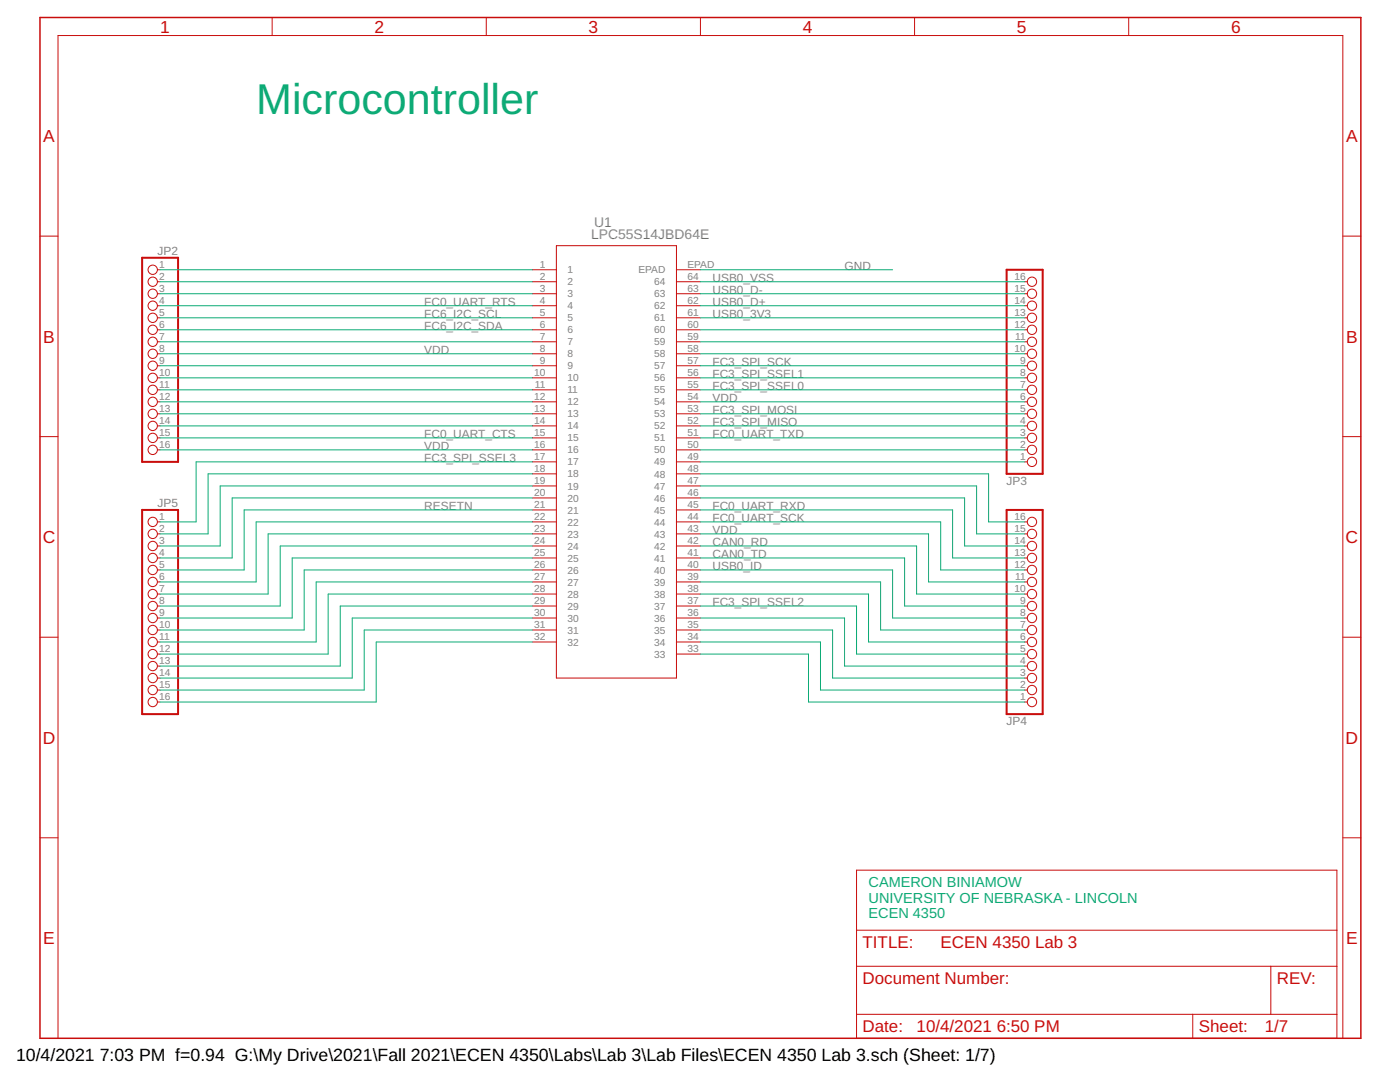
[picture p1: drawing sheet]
<svg xmlns="http://www.w3.org/2000/svg" width="279mm" height="216mm" viewBox="0 0 279 216" stroke-linecap="round" stroke-linejoin="round" font-family="sans-serif">
<g fill="none" stroke="#c90d0c" stroke-width=".2">
<path d="M54.3 3.5v3.6M97 3.5v3.6M139.8 3.5v3.6M182.5 3.5v3.6M225.3 3.5v3.6M8 47.1h3.6M31.4 53.8h.5M31.4 56.2h.5M31.4 58.6h.5M106.2 53.8h4.8M106.2 56.2h4.8M106.2 58.6h4.8"/>
<path d="M111 49h24v86.3h-24zM135 53.8h4.8M135 56.2h4.8M135 58.6h4.8M204.5 56.2h.5M204.5 58.6h.5M268 47.1h3.6M31.4 61h.5M31.4 63.4h.5M31.4 65.8h.5M31.4 68.2h.5M31.4 70.6h.5"/>
<path d="M31.4 73h.5M31.4 75.4h.5M31.4 77.8h.5M106.2 61h4.8M106.2 63.4h4.8M106.2 65.8h4.8M106.2 68.2h4.8M106.2 70.6h4.8M106.2 73h4.8M106.2 75.4h4.8M106.2 77.8h4.8M135 61h4.8"/>
<path d="M135 63.4h4.8M135 65.8h4.8M135 68.2h4.8M135 70.6h4.8M135 73h4.8M135 75.4h4.8M135 77.8h4.8M204.5 61h.5M204.5 63.4h.5M204.5 65.8h.5M204.5 68.2h.5M204.5 70.6h.5"/>
<path d="M204.5 73h.5M204.5 75.4h.5M204.5 77.8h.5M8 87.1h3.6M31.4 80.2h.5M31.4 82.6h.5M31.4 85h.5M31.4 87.4h.5M31.4 89.8h.5M106.2 80.2h4.8M106.2 82.6h4.8M106.2 85h4.8"/>
<path d="M106.2 87.4h4.8M106.2 89.8h4.8M106.2 92.2h4.8M106.2 94.6h4.8M106.2 97h4.8M106.2 99.4h4.8M135 80.2h4.8M135 82.6h4.8M135 85h4.8M135 87.4h4.8M135 89.8h4.8M135 92.2h4.8"/>
<path d="M135 94.6h4.8M135 97h4.8M135 99.4h4.8M204.5 80.2h.5M204.5 82.6h.5M204.5 85h.5M204.5 87.4h.5M204.5 89.8h.5M204.5 92.2h.5M268 87.1h3.6M31.4 104.1h.5M31.4 106.5h.5"/>
<path d="M31.4 108.9h.5M31.4 111.3h.5M31.4 113.7h.5M31.4 116.1h.5M31.4 118.5h.5M106.2 101.7h4.8M106.2 104.1h4.8M106.2 106.5h4.8M106.2 108.9h4.8M106.2 111.3h4.8M106.2 113.7h4.8M106.2 116.1h4.8"/>
<path d="M106.2 118.5h4.8M135 101.7h4.8M135 104.1h4.8M135 106.5h4.8M135 108.9h4.8M135 111.3h4.8M135 113.7h4.8M135 116.1h4.8M135 118.5h4.8M204.5 104.1h.5M204.5 106.5h.5M204.5 108.9h.5"/>
<path d="M204.5 111.3h.5M204.5 113.7h.5M204.5 116.1h.5M204.5 118.5h.5M8 127.1h3.6M31.4 120.9h.5M31.4 123.3h.5M31.4 125.7h.5M31.4 128.1h.5M31.4 130.5h.5M31.4 135.3h.5M31.4 137.7h.5"/>
<path d="M31.4 132.9h.5M106.2 120.9h4.8M106.2 123.3h4.8M106.2 125.7h4.8M106.2 128.1h4.8M135 120.9h4.8M135 123.3h4.8M135 125.7h4.8M135 128.1h4.8M135 130.5h4.8M204.5 120.9h.5M204.5 123.3h.5"/>
<path d="M204.5 125.7h.5M204.5 128.1h.5M204.5 130.5h.5M204.5 135.3h.5M204.5 137.7h.5M204.5 132.9h.5M268 127.1h3.6M31.4 140.1h.5M204.5 140.1h.5M8 167.2h3.6M170.9 173.6h95.9v33.6h-95.9zM268 167.2h3.6"/>
<path d="M170.9 192.8h95.9M170.9 185.6h95.9M253.6 192.8v9.6M11.6 207.2v-200.1h256.4v200.1M170.9 202.4h95.9M238 202.4v4.8"/>
<circle cx="30.5" cy="53.8" r=".93"/>
<circle cx="30.5" cy="56.2" r=".93"/>
<circle cx="30.5" cy="58.6" r=".93"/>
<circle cx="206" cy="56.2" r=".93"/>
<circle cx="206" cy="58.6" r=".93"/>
<circle cx="30.5" cy="68.2" r=".93"/>
<circle cx="30.5" cy="73" r=".93"/>
<circle cx="30.5" cy="65.8" r=".93"/>
<circle cx="30.5" cy="75.4" r=".93"/>
<circle cx="30.5" cy="77.8" r=".93"/>
<circle cx="30.5" cy="70.6" r=".93"/>
<circle cx="30.5" cy="61" r=".93"/>
<circle cx="30.5" cy="63.4" r=".93"/>
<circle cx="206" cy="68.2" r=".93"/>
<circle cx="206" cy="77.8" r=".93"/>
<circle cx="206" cy="65.8" r=".93"/>
<circle cx="206" cy="70.6" r=".93"/>
<circle cx="206" cy="63.4" r=".93"/>
<circle cx="206" cy="61" r=".93"/>
<circle cx="206" cy="73" r=".93"/>
<circle cx="206" cy="75.4" r=".93"/>
<circle cx="30.5" cy="85" r=".93"/>
<circle cx="30.5" cy="82.6" r=".93"/>
<circle cx="30.5" cy="80.2" r=".93"/>
<circle cx="30.5" cy="89.8" r=".93"/>
<circle cx="30.5" cy="87.4" r=".93"/>
<circle cx="206" cy="82.6" r=".93"/>
<circle cx="206" cy="80.2" r=".93"/>
<circle cx="206" cy="85" r=".93"/>
<circle cx="206" cy="89.8" r=".93"/>
<circle cx="206" cy="87.4" r=".93"/>
<circle cx="206" cy="92.2" r=".93"/>
<circle cx="30.5" cy="104.1" r=".93"/>
<circle cx="30.5" cy="118.5" r=".93"/>
<circle cx="30.5" cy="113.7" r=".93"/>
<circle cx="30.5" cy="106.5" r=".93"/>
<circle cx="30.5" cy="111.3" r=".93"/>
<circle cx="30.5" cy="116.1" r=".93"/>
<circle cx="30.5" cy="108.9" r=".93"/>
<circle cx="206" cy="116.1" r=".93"/>
<circle cx="206" cy="113.7" r=".93"/>
<circle cx="206" cy="118.5" r=".93"/>
<circle cx="206" cy="108.9" r=".93"/>
<circle cx="206" cy="104.1" r=".93"/>
<circle cx="206" cy="111.3" r=".93"/>
<circle cx="206" cy="106.5" r=".93"/>
<circle cx="30.5" cy="120.9" r=".93"/>
<circle cx="30.5" cy="135.3" r=".93"/>
<circle cx="30.5" cy="123.3" r=".93"/>
<circle cx="30.5" cy="132.9" r=".93"/>
<circle cx="30.5" cy="137.7" r=".93"/>
<circle cx="30.5" cy="130.5" r=".93"/>
<circle cx="30.5" cy="128.1" r=".93"/>
<circle cx="30.5" cy="125.7" r=".93"/>
<circle cx="206" cy="128.1" r=".93"/>
<circle cx="206" cy="120.9" r=".93"/>
<circle cx="206" cy="137.7" r=".93"/>
<circle cx="206" cy="135.3" r=".93"/>
<circle cx="206" cy="130.5" r=".93"/>
<circle cx="206" cy="123.3" r=".93"/>
<circle cx="206" cy="132.9" r=".93"/>
<circle cx="206" cy="125.7" r=".93"/>
<circle cx="30.5" cy="140.1" r=".93"/>
<circle cx="206" cy="140.1" r=".93"/>
</g>
<path d="M8 3.5h263.6v203.7h-263.6z" fill="none" stroke="#c90d0c" stroke-width=".3"/>
<path d="M28.4 51.4h7.1v40.8h-7.1zM200.9 53.8h7.2v40.8h-7.2zM28.4 101.7h7.1v40.8h-7.1zM200.9 101.7h7.2v40.8h-7.2z" fill="none" stroke="#c90d0c" stroke-width=".4"/>
<g fill="none" stroke="#0dab76" stroke-width=".2">
<path d="M31.9 53.8h74.3M31.9 58.6h74.3M31.9 56.2h74.3M139.8 53.8h38.3M139.8 58.6h64.7M139.8 56.2h64.7M31.9 61h74.3M31.9 63.4h74.3M31.9 65.8h74.3M31.9 68.2h74.3M31.9 70.6h74.3M31.9 73h74.3"/>
<path d="M31.9 75.4h74.3M31.9 77.8h74.3M139.8 61h64.7M139.8 63.4h64.7M139.8 65.8h64.7M139.8 68.2h64.7M139.8 70.6h64.7M139.8 73h64.7M139.8 75.4h64.7M139.8 77.8h64.7M31.9 89.8h74.3M31.9 80.2h74.3"/>
<path d="M31.9 82.6h74.3M31.9 85h74.3M31.9 87.4h74.3M106.2 94.6h-64.7v11.9h-9.6M106.2 92.2h-67.1v11.9h-7.2M106.2 97h-62.3v11.9h-12M106.2 99.4h-59.9v11.9h-14.4M139.8 89.8h64.7M139.8 97h55.1v9.5h9.6M139.8 80.2h64.7M139.8 82.6h64.7M139.8 85h64.7"/>
<path d="M139.8 87.4h64.7M139.8 92.2h64.7M139.8 94.6h57.5v9.5h7.2M139.8 99.4h52.7v9.5h12M106.2 104.1h-55.1v12h-19.2M106.2 116.1h-43.1v12h-31.2M106.2 106.5h-52.7v12h-21.6M106.2 108.9h-50.3v12h-24M106.2 111.3h-47.9v12h-26.4M106.2 101.7h-57.5v12h-16.8M106.2 113.7h-45.5v12h-28.8M106.2 118.5h-40.7v12h-33.6"/>
<path d="M139.8 116.1h35.9v9.6h28.8M139.8 106.5h45.5v9.6h19.2M139.8 104.1h47.9v9.6h16.8M139.8 108.9h43.1v9.6h21.6M139.8 111.3h40.7v9.6h24M139.8 101.7h50.3v9.6h14.4M139.8 113.7h38.3v9.6h26.4M139.8 118.5h33.5v9.6h31.2M106.2 120.9h-38.3v12h-36M106.2 123.3h-35.9v12h-38.4M106.2 125.7h-33.5v12h-40.8M106.2 128.1h-31.1v12h-43.2"/>
<path d="M139.8 120.9h31.1v9.6h33.6M139.8 123.3h28.8v9.6h35.9M139.8 125.7h26.4v9.6h38.3M139.8 128.1h23.9v9.6h40.8M139.8 130.5h21.6v9.6h43.1"/>
</g>
<text font-size="8.6" fill="#0dab76" x="51.1" y="22.7">Microcontroller</text>
<g font-size="3.5" fill="#c90d0c">
<text x="32" y="6.5">1</text>
<text x="74.7" y="6.5">2</text>
<text x="117.5" y="6.5">3</text>
<text x="160.2" y="6.5">4</text>
<text x="202.9" y="6.5">5</text>
<text x="245.7" y="6.5">6</text>
<text x="8.6" y="28.3">A</text>
<text x="268.7" y="28.3">A</text>
<text x="8.6" y="68.3">B</text>
<text x="268.7" y="68.3">B</text>
<text x="8.5" y="108.4">C</text>
<text x="268.5" y="108.4">C</text>
<text x="8.5" y="148.4">D</text>
<text x="268.5" y="148.4">D</text>
<text x="8.6" y="188.4">E</text>
<text x="268.7" y="188.4">E</text>
</g>
<g font-size="3.5">
<text x="3.2" y="211.7">10/4/2021</text>
<text x="19.9" y="211.7">7:03 PM f=0.94 G:\My Drive\2021\Fall 2021\ECEN 4350\Labs\Lab 3\Lab Files\ECEN 4350 Lab 3.sch (Sheet: 1/7)</text>
</g>
<g font-size="3.4" fill="#c90d0c">
<text x="172.1" y="189.2">TITLE:</text>
<text x="187.7" y="189.2">ECEN 4350 Lab 3</text>
<text x="172.1" y="196.4">Document Number:</text>
<text x="254.8" y="196.4">REV:</text>
<text x="172.1" y="206">Date:</text>
<text x="182.9" y="206">10/4/2021</text>
<text x="198.9" y="206">6:50 PM</text>
<text x="239.2" y="206">Sheet:</text>
<text x="252.4" y="206">1/7</text>
</g>
<g font-size="2.9" fill="#0dab76">
<text x="173.3" y="177">CAMERON BINIAMOW</text>
<text x="173.3" y="180.1">UNIVERSITY OF NEBRASKA - LINCOLN</text>
<text x="173.3" y="183.2">ECEN 4350</text>
</g>
<g font-size="2.8" fill="#808080">
<text x="118" y="47.6">LPC55S14JBD64E</text>
<text x="118.6" y="45.2">U1</text>
</g>
<g font-size="2.4" fill="#808080">
<text x="31.5" y="50.8">JP2</text>
<text x="168.5" y="53.8">GND</text>
<text x="142.2" y="56.2">USB0_VSS</text>
<text x="142.2" y="58.6">USB0_D-</text>
<text x="84.7" y="61">FC0_UART_RTS</text>
<text x="84.7" y="63.4">FC6_I2C_SCL</text>
<text x="84.7" y="65.8">FC6_I2C_SDA</text>
<text x="142.2" y="61">USB0_D+</text>
<text x="142.2" y="63.4">USB0_3V3</text>
<text x="84.7" y="70.6">VDD</text>
<text x="142.2" y="75.4">FC3_SPI_SSEL1</text>
<text x="142.2" y="77.8">FC3_SPI_SSEL0</text>
<text x="142.2" y="73">FC3_SPI_SCK</text>
<text x="142.2" y="80.2">VDD</text>
<text x="142.2" y="82.6">FC3_SPI_MOSI</text>
<text x="84.7" y="89.8">VDD</text>
<text x="84.7" y="87.4">FC0_UART_CTS</text>
<text x="142.2" y="85">FC3_SPI_MISO</text>
<text x="142.2" y="87.4">FC0_UART_TXD</text>
<text x="84.7" y="92.2">FC3_SPI_SSEL3</text>
<text x="31.5" y="101.1">JP5</text>
<text x="84.7" y="101.7">RESETN</text>
<text x="142.2" y="101.7">FC0_UART_RXD</text>
<text x="200.9" y="96.8">JP3</text>
<text x="142.2" y="106.5">VDD</text>
<text x="142.2" y="104.1">FC0_UART_SCK</text>
<text x="142.2" y="108.9">CAN0_RD</text>
<text x="142.2" y="111.3">CAN0_TD</text>
<text x="142.2" y="113.7">USB0_ID</text>
<text x="142.2" y="120.9">FC3_SPI_SSEL2</text>
<text x="200.9" y="144.8">JP4</text>
</g>
<g font-size="2" fill="#808080">
<text x="31.8" y="53.5">1</text>
<text x="107.7" y="53.5">1</text>
<text x="137.2" y="53.5">EPAD</text>
<text x="31.8" y="55.9">2</text>
<text x="31.8" y="58.3">3</text>
<text x="107.7" y="55.9">2</text>
<text x="107.7" y="58.3">3</text>
<text x="113.2" y="54.5">1</text>
<text x="113.2" y="56.9">2</text>
<text x="113.2" y="59.3">3</text>
<text x="127.4" y="54.5">EPAD</text>
<text x="130.5" y="59.3">63</text>
<text x="130.5" y="56.9">64</text>
<text x="137.2" y="58.3">63</text>
<text x="137.2" y="55.9">64</text>
<text x="202.4" y="58.3">15</text>
<text x="202.4" y="55.9">16</text>
<text x="31.8" y="60.7">4</text>
<text x="31.8" y="63.1">5</text>
<text x="31.8" y="65.5">6</text>
<text x="107.7" y="60.7">4</text>
<text x="107.7" y="63.1">5</text>
<text x="107.7" y="65.5">6</text>
<text x="113.2" y="61.7">4</text>
<text x="113.2" y="64.1">5</text>
<text x="130.5" y="64.1">61</text>
<text x="130.5" y="61.7">62</text>
<text x="137.2" y="65.5">60</text>
<text x="137.2" y="63.1">61</text>
<text x="137.2" y="60.7">62</text>
<text x="202.4" y="65.5">12</text>
<text x="202.4" y="63.1">13</text>
<text x="202.4" y="60.7">14</text>
<text x="31.8" y="67.9">7</text>
<text x="31.8" y="70.3">8</text>
<text x="107.7" y="67.9">7</text>
<text x="107.7" y="70.3">8</text>
<text x="113.2" y="66.5">6</text>
<text x="113.2" y="68.9">7</text>
<text x="113.2" y="71.3">8</text>
<text x="130.5" y="71.3">58</text>
<text x="130.5" y="68.9">59</text>
<text x="130.5" y="66.5">60</text>
<text x="137.2" y="70.3">58</text>
<text x="137.2" y="67.9">59</text>
<text x="202.4" y="70.3">10</text>
<text x="202.6" y="67.9">11</text>
<text x="31.8" y="72.7">9</text>
<text x="31.8" y="75.1">10</text>
<text x="31.8" y="77.5">11</text>
<text x="106.6" y="75.1">10</text>
<text x="106.7" y="77.5">11</text>
<text x="107.7" y="72.7">9</text>
<text x="113.2" y="73.7">9</text>
<text x="113.2" y="76.1">10</text>
<text x="130.5" y="76.1">56</text>
<text x="130.5" y="73.7">57</text>
<text x="137.2" y="77.5">55</text>
<text x="137.2" y="75.1">56</text>
<text x="137.2" y="72.7">57</text>
<text x="203.6" y="77.5">7</text>
<text x="203.6" y="75.1">8</text>
<text x="203.6" y="72.7">9</text>
<text x="31.8" y="79.8">12</text>
<text x="31.8" y="82.2">13</text>
<text x="106.6" y="79.8">12</text>
<text x="106.6" y="82.2">13</text>
<text x="113.2" y="78.5">11</text>
<text x="113.2" y="80.9">12</text>
<text x="113.2" y="83.3">13</text>
<text x="130.5" y="83.3">53</text>
<text x="130.5" y="80.9">54</text>
<text x="130.5" y="78.5">55</text>
<text x="137.2" y="82.2">53</text>
<text x="137.2" y="79.8">54</text>
<text x="203.6" y="82.2">5</text>
<text x="203.6" y="79.8">6</text>
<text x="31.8" y="84.6">14</text>
<text x="31.8" y="87">15</text>
<text x="31.8" y="89.4">16</text>
<text x="106.6" y="84.6">14</text>
<text x="106.6" y="87">15</text>
<text x="106.6" y="89.4">16</text>
<text x="113.2" y="85.7">14</text>
<text x="113.2" y="88.1">15</text>
<text x="130.5" y="88.1">51</text>
<text x="130.5" y="85.7">52</text>
<text x="137.2" y="89.4">50</text>
<text x="137.2" y="87">51</text>
<text x="137.2" y="84.6">52</text>
<text x="203.6" y="89.4">2</text>
<text x="203.6" y="87">3</text>
<text x="203.6" y="84.6">4</text>
<text x="106.6" y="91.8">17</text>
<text x="106.6" y="94.2">18</text>
<text x="113.2" y="90.5">16</text>
<text x="113.2" y="92.9">17</text>
<text x="113.2" y="95.3">18</text>
<text x="130.5" y="95.3">48</text>
<text x="130.5" y="92.9">49</text>
<text x="130.5" y="90.5">50</text>
<text x="137.2" y="94.2">48</text>
<text x="137.2" y="91.8">49</text>
<text x="203.6" y="91.8">1</text>
<text x="106.6" y="96.6">19</text>
<text x="106.6" y="99">20</text>
<text x="106.6" y="101.4">21</text>
<text x="113.2" y="97.7">19</text>
<text x="113.2" y="100.1">20</text>
<text x="130.5" y="100.1">46</text>
<text x="130.5" y="97.7">47</text>
<text x="137.2" y="101.4">45</text>
<text x="137.2" y="99">46</text>
<text x="137.2" y="96.6">47</text>
<text x="31.8" y="103.8">1</text>
<text x="31.8" y="106.2">2</text>
<text x="106.6" y="103.8">22</text>
<text x="106.6" y="106.2">23</text>
<text x="113.2" y="102.5">21</text>
<text x="113.2" y="104.9">22</text>
<text x="113.2" y="107.3">23</text>
<text x="130.5" y="107.3">43</text>
<text x="130.5" y="104.9">44</text>
<text x="130.5" y="102.5">45</text>
<text x="137.2" y="106.2">43</text>
<text x="137.2" y="103.8">44</text>
<text x="202.4" y="106.2">15</text>
<text x="202.4" y="103.8">16</text>
<text x="31.8" y="108.6">3</text>
<text x="31.8" y="111">4</text>
<text x="31.8" y="113.4">5</text>
<text x="106.6" y="108.6">24</text>
<text x="106.6" y="111">25</text>
<text x="106.6" y="113.4">26</text>
<text x="113.2" y="109.7">24</text>
<text x="113.2" y="112.1">25</text>
<text x="130.5" y="112.1">41</text>
<text x="130.5" y="109.7">42</text>
<text x="137.2" y="113.4">40</text>
<text x="137.2" y="111">41</text>
<text x="137.2" y="108.6">42</text>
<text x="202.4" y="113.4">12</text>
<text x="202.4" y="111">13</text>
<text x="202.4" y="108.6">14</text>
<text x="31.8" y="115.8">6</text>
<text x="31.8" y="118.2">7</text>
<text x="106.6" y="115.8">27</text>
<text x="106.6" y="118.2">28</text>
<text x="113.2" y="114.4">26</text>
<text x="113.2" y="116.8">27</text>
<text x="113.2" y="119.2">28</text>
<text x="130.5" y="119.2">38</text>
<text x="130.5" y="116.8">39</text>
<text x="130.5" y="114.5">40</text>
<text x="137.2" y="118.2">38</text>
<text x="137.2" y="115.8">39</text>
<text x="202.4" y="118.2">10</text>
<text x="202.6" y="115.8">11</text>
<text x="31.8" y="120.6">8</text>
<text x="31.8" y="123">9</text>
<text x="31.8" y="125.4">10</text>
<text x="106.6" y="120.6">29</text>
<text x="106.6" y="123">30</text>
<text x="106.6" y="125.4">31</text>
<text x="113.2" y="121.6">29</text>
<text x="113.2" y="124">30</text>
<text x="130.5" y="124">36</text>
<text x="130.5" y="121.6">37</text>
<text x="137.2" y="125.4">35</text>
<text x="137.2" y="123">36</text>
<text x="137.2" y="120.6">37</text>
<text x="203.6" y="125.4">7</text>
<text x="203.6" y="123">8</text>
<text x="203.6" y="120.6">9</text>
<text x="31.8" y="127.8">11</text>
<text x="31.8" y="130.2">12</text>
<text x="106.6" y="127.8">32</text>
<text x="113.2" y="126.4">31</text>
<text x="113.2" y="128.8">32</text>
<text x="130.5" y="131.2">33</text>
<text x="130.5" y="128.8">34</text>
<text x="130.5" y="126.4">35</text>
<text x="137.2" y="130.2">33</text>
<text x="137.2" y="127.8">34</text>
<text x="203.6" y="130.2">5</text>
<text x="203.6" y="127.8">6</text>
<text x="31.8" y="132.6">13</text>
<text x="31.8" y="135">14</text>
<text x="31.8" y="137.4">15</text>
<text x="203.6" y="137.4">2</text>
<text x="203.6" y="135">3</text>
<text x="203.6" y="132.6">4</text>
<text x="31.8" y="139.8">16</text>
<text x="203.6" y="139.8">1</text>
</g>
</svg>
